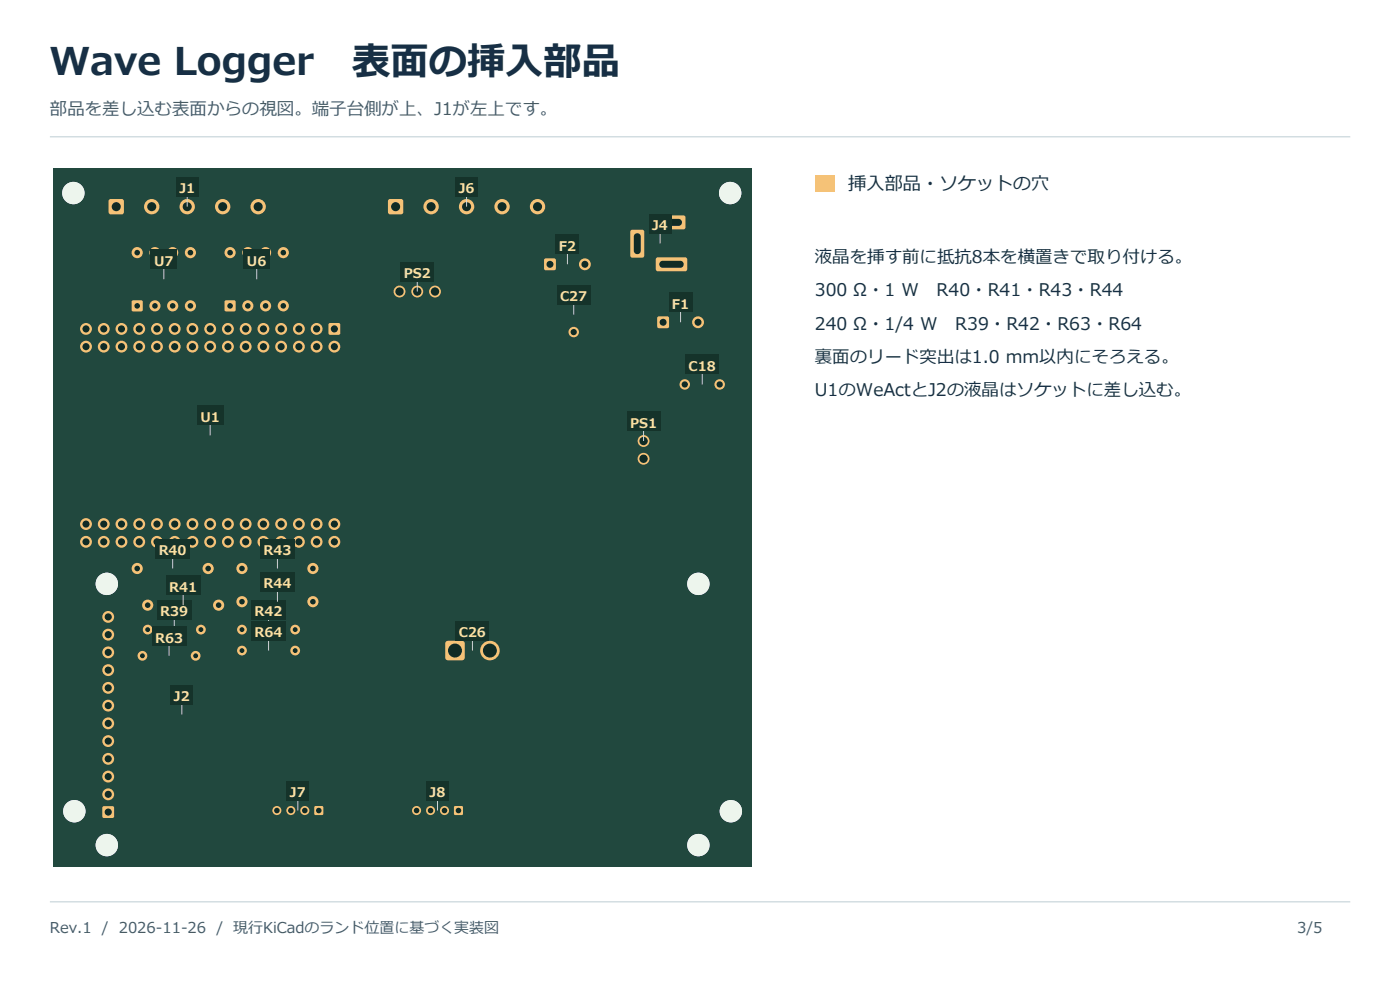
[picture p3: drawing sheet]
<svg xmlns="http://www.w3.org/2000/svg" width="297mm" height="210mm" viewBox="0 0 297 210" stroke-linecap="round" stroke-linejoin="round" font-family="sans-serif">
<path d="M10.6 29h275.9M10.6 191.3h275.9" fill="none" stroke="#bdcdd3" stroke-width=".21"/>
<path d="M11.3 35.7h148.2v148.2h-148.2z" fill-rule="evenodd" fill="#21483e"/>
<circle cx="31.3" cy="128.4" r="1.19" fill="#f5c277"/>
<circle cx="31.3" cy="128.4" r=".59" fill="#102b25"/>
<circle cx="46.4" cy="128.4" r="1.19" fill="#f5c277"/>
<circle cx="46.4" cy="128.4" r=".59" fill="#102b25"/>
<circle cx="31.3" cy="133.6" r="1.04" fill="#f5c277"/>
<circle cx="31.3" cy="133.6" r=".52" fill="#102b25"/>
<circle cx="42.6" cy="133.6" r="1.04" fill="#f5c277"/>
<circle cx="42.6" cy="133.6" r=".52" fill="#102b25"/>
<circle cx="51.3" cy="133.6" r="1.04" fill="#f5c277"/>
<circle cx="51.3" cy="133.6" r=".52" fill="#102b25"/>
<circle cx="62.6" cy="133.6" r="1.04" fill="#f5c277"/>
<circle cx="62.6" cy="133.6" r=".52" fill="#102b25"/>
<path d="M139.3 54.6h6.3l.2 .4-.1 2.3-.3 .2h-6.1l-.2-.4v-2.1z" fill-rule="evenodd" fill="#f5c277"/>
<path d="M140.1 55.5l.5-.2h3.7a.74 .74 0 0 1 .7 .8 .74 .74 0 0 1-.7 .7h-3.7a.74 .74 0 0 1-.7-.5 .74 .74 0 0 1 .2-.8z" fill-rule="evenodd" fill="#102b25"/>
<path d="M139.7 45.7h5.5l.2 .4v2.3l-.4 .3-5.3-.1-.2-.4v-2.1z" fill-rule="evenodd" fill="#f5c277"/>
<path d="M140.4 46.6l.6-.2h2.9a.74 .74 0 0 1 .8 .8 .74 .74 0 0 1-.8 .7h-2.9a.74 .74 0 0 1-.7-.4 .74 .74 0 0 1 .1-.9z" fill-rule="evenodd" fill="#102b25"/>
<path d="M133.8 48.9l.3-.2h2.2l.3 .2 .1 5.3-.2 .4-2.4 .1-.3-.2z" fill-rule="evenodd" fill="#f5c277"/>
<path d="M134.7 49.7l.5-.2a.73 .73 0 0 1 .7 .7v3a.74 .74 0 0 1-.7 .7 .74 .74 0 0 1-.7-.7v-3z" fill-rule="evenodd" fill="#102b25"/>
<circle cx="152.7" cy="81.5" r="1.11" fill="#f5c277"/>
<circle cx="152.7" cy="81.5" r=".67" fill="#102b25"/>
<circle cx="145.3" cy="81.5" r="1.11" fill="#f5c277"/>
<circle cx="145.3" cy="81.5" r=".67" fill="#102b25"/>
<circle cx="51.3" cy="127.6" r="1.19" fill="#f5c277"/>
<circle cx="51.3" cy="127.6" r=".59" fill="#102b25"/>
<circle cx="66.4" cy="127.6" r="1.19" fill="#f5c277"/>
<circle cx="66.4" cy="127.6" r=".59" fill="#102b25"/>
<circle cx="136.5" cy="89.8" r="1.26" fill="#f5c277"/>
<circle cx="136.5" cy="89.8" r=".89" fill="#102b25"/>
<circle cx="136.5" cy="93.5" r="1.26" fill="#f5c277"/>
<circle cx="136.5" cy="93.5" r=".89" fill="#102b25"/>
<circle cx="136.5" cy="97.3" r="1.26" fill="#f5c277"/>
<circle cx="136.5" cy="97.3" r=".89" fill="#102b25"/>
<circle cx="29.1" cy="120.6" r="1.19" fill="#f5c277"/>
<circle cx="29.1" cy="120.6" r=".59" fill="#102b25"/>
<circle cx="44.2" cy="120.6" r="1.19" fill="#f5c277"/>
<circle cx="44.2" cy="120.6" r=".59" fill="#102b25"/>
<circle cx="30.2" cy="139.1" r="1.04" fill="#f5c277"/>
<circle cx="30.2" cy="139.1" r=".52" fill="#102b25"/>
<circle cx="41.5" cy="139.1" r="1.04" fill="#f5c277"/>
<circle cx="41.5" cy="139.1" r=".52" fill="#102b25"/>
<path d="M96.3 171.1l.3-.1h1.5l.1 .2v1.6l-.2 .1h-1.6l-.1-.3z" fill-rule="evenodd" fill="#f5c277"/>
<circle cx="97.3" cy="171.9" r=".59" fill="#102b25"/>
<circle cx="94.3" cy="171.9" r=".96" fill="#f5c277"/>
<circle cx="94.3" cy="171.9" r=".59" fill="#102b25"/>
<circle cx="91.3" cy="171.9" r=".96" fill="#f5c277"/>
<circle cx="91.3" cy="171.9" r=".59" fill="#102b25"/>
<circle cx="88.4" cy="171.9" r=".96" fill="#f5c277"/>
<circle cx="88.4" cy="171.9" r=".59" fill="#102b25"/>
<circle cx="155" cy="172.1" r="2.37" fill="#edf5ed"/>
<circle cx="92.3" cy="61.8" r="1.26" fill="#f5c277"/>
<circle cx="92.3" cy="61.8" r=".89" fill="#102b25"/>
<circle cx="88.5" cy="61.8" r="1.26" fill="#f5c277"/>
<circle cx="88.5" cy="61.8" r=".89" fill="#102b25"/>
<circle cx="84.8" cy="61.8" r="1.26" fill="#f5c277"/>
<circle cx="84.8" cy="61.8" r=".89" fill="#102b25"/>
<circle cx="121.7" cy="70.4" r="1.11" fill="#f5c277"/>
<circle cx="121.7" cy="70.4" r=".67" fill="#102b25"/>
<circle cx="121.7" cy="63" r="1.11" fill="#f5c277"/>
<circle cx="121.7" cy="63" r=".67" fill="#102b25"/>
<path d="M94.6 136.1l.4-.2h3a.58 .58 0 0 1 .6 .6v3a.58 .58 0 0 1-.6 .6h-3a.58 .58 0 0 1-.6-.6v-3z" fill-rule="evenodd" fill="#f5c277"/>
<circle cx="96.5" cy="138" r="1.48" fill="#102b25"/>
<circle cx="103.9" cy="138" r="2.07" fill="#f5c277"/>
<circle cx="103.9" cy="138" r="1.48" fill="#102b25"/>
<circle cx="15.8" cy="172.1" r="2.37" fill="#edf5ed"/>
<path d="M28 63.9l.3-.2h1.8l.2 .3-.1 1.9-.2 .2-1.9-.1-.2-.3z" fill-rule="evenodd" fill="#f5c277"/>
<circle cx="29.1" cy="64.9" r=".59" fill="#102b25"/>
<circle cx="32.9" cy="64.9" r="1.19" fill="#f5c277"/>
<circle cx="32.9" cy="64.9" r=".59" fill="#102b25"/>
<circle cx="36.6" cy="64.9" r="1.19" fill="#f5c277"/>
<circle cx="36.6" cy="64.9" r=".59" fill="#102b25"/>
<circle cx="40.4" cy="64.9" r="1.19" fill="#f5c277"/>
<circle cx="40.4" cy="64.9" r=".59" fill="#102b25"/>
<circle cx="40.4" cy="53.6" r="1.19" fill="#f5c277"/>
<circle cx="40.4" cy="53.6" r=".59" fill="#102b25"/>
<circle cx="36.6" cy="53.6" r="1.19" fill="#f5c277"/>
<circle cx="36.6" cy="53.6" r=".59" fill="#102b25"/>
<circle cx="32.9" cy="53.6" r="1.19" fill="#f5c277"/>
<circle cx="32.9" cy="53.6" r=".59" fill="#102b25"/>
<circle cx="29.1" cy="53.6" r="1.19" fill="#f5c277"/>
<circle cx="29.1" cy="53.6" r=".59" fill="#102b25"/>
<path d="M82.4 42.4l.4-.2 2.5 .1 .3 .4-.1 2.5-.4 .3-2.6-.1-.2-.4z" fill-rule="evenodd" fill="#f5c277"/>
<circle cx="83.9" cy="43.8" r=".96" fill="#102b25"/>
<circle cx="91.5" cy="43.8" r="1.63" fill="#f5c277"/>
<circle cx="91.5" cy="43.8" r=".96" fill="#102b25"/>
<circle cx="99" cy="43.8" r="1.63" fill="#f5c277"/>
<circle cx="99" cy="43.8" r=".96" fill="#102b25"/>
<circle cx="106.5" cy="43.8" r="1.63" fill="#f5c277"/>
<circle cx="106.5" cy="43.8" r=".96" fill="#102b25"/>
<circle cx="114" cy="43.8" r="1.63" fill="#f5c277"/>
<circle cx="114" cy="43.8" r=".96" fill="#102b25"/>
<circle cx="67.2" cy="69.8" r="1.26" fill="#f5c277"/>
<circle cx="67.2" cy="69.8" r=".76" fill="#102b25"/>
<circle cx="33.3" cy="69.8" r="1.26" fill="#f5c277"/>
<circle cx="33.3" cy="69.8" r=".76" fill="#102b25"/>
<circle cx="29.5" cy="69.8" r="1.26" fill="#f5c277"/>
<circle cx="29.5" cy="69.8" r=".76" fill="#102b25"/>
<circle cx="25.8" cy="69.8" r="1.26" fill="#f5c277"/>
<circle cx="25.8" cy="69.8" r=".76" fill="#102b25"/>
<circle cx="22" cy="69.8" r="1.26" fill="#f5c277"/>
<circle cx="22" cy="69.8" r=".76" fill="#102b25"/>
<circle cx="67.2" cy="73.5" r="1.26" fill="#f5c277"/>
<circle cx="67.2" cy="73.5" r=".76" fill="#102b25"/>
<circle cx="59.6" cy="73.5" r="1.26" fill="#f5c277"/>
<circle cx="59.6" cy="73.5" r=".76" fill="#102b25"/>
<circle cx="25.8" cy="73.5" r="1.26" fill="#f5c277"/>
<circle cx="25.8" cy="73.5" r=".76" fill="#102b25"/>
<circle cx="70.9" cy="111.2" r="1.26" fill="#f5c277"/>
<circle cx="70.9" cy="111.2" r=".76" fill="#102b25"/>
<circle cx="55.9" cy="111.2" r="1.26" fill="#f5c277"/>
<circle cx="55.9" cy="111.2" r=".76" fill="#102b25"/>
<circle cx="48.4" cy="111.2" r="1.26" fill="#f5c277"/>
<circle cx="48.4" cy="111.2" r=".76" fill="#102b25"/>
<circle cx="40.8" cy="111.2" r="1.26" fill="#f5c277"/>
<circle cx="40.8" cy="111.2" r=".76" fill="#102b25"/>
<circle cx="52.1" cy="114.9" r="1.26" fill="#f5c277"/>
<circle cx="52.1" cy="114.9" r=".76" fill="#102b25"/>
<circle cx="44.6" cy="114.9" r="1.26" fill="#f5c277"/>
<circle cx="44.6" cy="114.9" r=".76" fill="#102b25"/>
<circle cx="48.4" cy="73.5" r="1.26" fill="#f5c277"/>
<circle cx="48.4" cy="73.5" r=".76" fill="#102b25"/>
<circle cx="40.8" cy="69.8" r="1.26" fill="#f5c277"/>
<circle cx="40.8" cy="69.8" r=".76" fill="#102b25"/>
<circle cx="44.6" cy="69.8" r="1.26" fill="#f5c277"/>
<circle cx="44.6" cy="69.8" r=".76" fill="#102b25"/>
<circle cx="33.3" cy="73.5" r="1.26" fill="#f5c277"/>
<circle cx="33.3" cy="73.5" r=".76" fill="#102b25"/>
<circle cx="22" cy="111.2" r="1.26" fill="#f5c277"/>
<circle cx="22" cy="111.2" r=".76" fill="#102b25"/>
<circle cx="22" cy="114.9" r="1.26" fill="#f5c277"/>
<circle cx="22" cy="114.9" r=".76" fill="#102b25"/>
<circle cx="70.9" cy="73.5" r="1.26" fill="#f5c277"/>
<circle cx="70.9" cy="73.5" r=".76" fill="#102b25"/>
<circle cx="22" cy="73.5" r="1.26" fill="#f5c277"/>
<circle cx="22" cy="73.5" r=".76" fill="#102b25"/>
<circle cx="18.2" cy="73.5" r="1.26" fill="#f5c277"/>
<circle cx="18.2" cy="73.5" r=".76" fill="#102b25"/>
<circle cx="18.2" cy="111.2" r="1.26" fill="#f5c277"/>
<circle cx="18.2" cy="111.2" r=".76" fill="#102b25"/>
<circle cx="70.9" cy="114.9" r="1.26" fill="#f5c277"/>
<circle cx="70.9" cy="114.9" r=".76" fill="#102b25"/>
<circle cx="18.2" cy="114.9" r="1.26" fill="#f5c277"/>
<circle cx="18.2" cy="114.9" r=".76" fill="#102b25"/>
<circle cx="33.3" cy="111.2" r="1.26" fill="#f5c277"/>
<circle cx="33.3" cy="111.2" r=".76" fill="#102b25"/>
<circle cx="33.3" cy="114.9" r="1.26" fill="#f5c277"/>
<circle cx="33.3" cy="114.9" r=".76" fill="#102b25"/>
<circle cx="48.4" cy="69.8" r="1.26" fill="#f5c277"/>
<circle cx="48.4" cy="69.8" r=".76" fill="#102b25"/>
<circle cx="40.8" cy="73.5" r="1.26" fill="#f5c277"/>
<circle cx="40.8" cy="73.5" r=".76" fill="#102b25"/>
<circle cx="59.6" cy="111.2" r="1.26" fill="#f5c277"/>
<circle cx="59.6" cy="111.2" r=".76" fill="#102b25"/>
<circle cx="63.4" cy="111.2" r="1.26" fill="#f5c277"/>
<circle cx="63.4" cy="111.2" r=".76" fill="#102b25"/>
<circle cx="29.5" cy="114.9" r="1.26" fill="#f5c277"/>
<circle cx="29.5" cy="114.9" r=".76" fill="#102b25"/>
<circle cx="25.8" cy="114.9" r="1.26" fill="#f5c277"/>
<circle cx="25.8" cy="114.9" r=".76" fill="#102b25"/>
<circle cx="25.8" cy="111.2" r="1.26" fill="#f5c277"/>
<circle cx="25.8" cy="111.2" r=".76" fill="#102b25"/>
<circle cx="63.4" cy="114.9" r="1.26" fill="#f5c277"/>
<circle cx="63.4" cy="114.9" r=".76" fill="#102b25"/>
<path d="M69.7 68.7l.3-.2 2 .1 .2 .3-.1 2-.3 .1h-2l-.1-.3z" fill-rule="evenodd" fill="#f5c277"/>
<circle cx="70.9" cy="69.8" r=".76" fill="#102b25"/>
<circle cx="63.4" cy="69.8" r="1.26" fill="#f5c277"/>
<circle cx="63.4" cy="69.8" r=".76" fill="#102b25"/>
<circle cx="63.4" cy="73.5" r="1.26" fill="#f5c277"/>
<circle cx="63.4" cy="73.5" r=".76" fill="#102b25"/>
<circle cx="59.6" cy="69.8" r="1.26" fill="#f5c277"/>
<circle cx="59.6" cy="69.8" r=".76" fill="#102b25"/>
<circle cx="55.9" cy="73.5" r="1.26" fill="#f5c277"/>
<circle cx="55.9" cy="73.5" r=".76" fill="#102b25"/>
<circle cx="37.1" cy="73.5" r="1.26" fill="#f5c277"/>
<circle cx="37.1" cy="73.5" r=".76" fill="#102b25"/>
<circle cx="52.1" cy="69.8" r="1.26" fill="#f5c277"/>
<circle cx="52.1" cy="69.8" r=".76" fill="#102b25"/>
<circle cx="29.5" cy="73.5" r="1.26" fill="#f5c277"/>
<circle cx="29.5" cy="73.5" r=".76" fill="#102b25"/>
<circle cx="52.1" cy="73.5" r="1.26" fill="#f5c277"/>
<circle cx="52.1" cy="73.5" r=".76" fill="#102b25"/>
<circle cx="29.5" cy="111.2" r="1.26" fill="#f5c277"/>
<circle cx="29.5" cy="111.2" r=".76" fill="#102b25"/>
<circle cx="40.8" cy="114.9" r="1.26" fill="#f5c277"/>
<circle cx="40.8" cy="114.9" r=".76" fill="#102b25"/>
<circle cx="44.6" cy="111.2" r="1.26" fill="#f5c277"/>
<circle cx="44.6" cy="111.2" r=".76" fill="#102b25"/>
<circle cx="67.2" cy="114.9" r="1.26" fill="#f5c277"/>
<circle cx="67.2" cy="114.9" r=".76" fill="#102b25"/>
<circle cx="67.2" cy="111.2" r="1.26" fill="#f5c277"/>
<circle cx="67.2" cy="111.2" r=".76" fill="#102b25"/>
<circle cx="37.1" cy="69.8" r="1.26" fill="#f5c277"/>
<circle cx="37.1" cy="69.8" r=".76" fill="#102b25"/>
<circle cx="59.6" cy="114.9" r="1.26" fill="#f5c277"/>
<circle cx="59.6" cy="114.9" r=".76" fill="#102b25"/>
<circle cx="48.4" cy="114.9" r="1.26" fill="#f5c277"/>
<circle cx="48.4" cy="114.9" r=".76" fill="#102b25"/>
<circle cx="44.6" cy="73.5" r="1.26" fill="#f5c277"/>
<circle cx="44.6" cy="73.5" r=".76" fill="#102b25"/>
<circle cx="55.9" cy="69.8" r="1.26" fill="#f5c277"/>
<circle cx="55.9" cy="69.8" r=".76" fill="#102b25"/>
<circle cx="55.9" cy="114.9" r="1.26" fill="#f5c277"/>
<circle cx="55.9" cy="114.9" r=".76" fill="#102b25"/>
<circle cx="37.1" cy="111.2" r="1.26" fill="#f5c277"/>
<circle cx="37.1" cy="111.2" r=".76" fill="#102b25"/>
<circle cx="37.1" cy="114.9" r="1.26" fill="#f5c277"/>
<circle cx="37.1" cy="114.9" r=".76" fill="#102b25"/>
<circle cx="52.1" cy="111.2" r="1.26" fill="#f5c277"/>
<circle cx="52.1" cy="111.2" r=".76" fill="#102b25"/>
<circle cx="18.2" cy="69.8" r="1.26" fill="#f5c277"/>
<circle cx="18.2" cy="69.8" r=".76" fill="#102b25"/>
<circle cx="51.3" cy="138" r="1.04" fill="#f5c277"/>
<circle cx="51.3" cy="138" r=".52" fill="#102b25"/>
<circle cx="62.6" cy="138" r="1.04" fill="#f5c277"/>
<circle cx="62.6" cy="138" r=".52" fill="#102b25"/>
<g fill="#edf5ed">
<circle cx="15.6" cy="41" r="2.37"/>
<circle cx="22.7" cy="123.8" r="2.37"/>
<circle cx="22.7" cy="179.3" r="2.37"/>
<circle cx="148.2" cy="123.8" r="2.37"/>
<circle cx="148.2" cy="179.3" r="2.37"/>
</g>
<path d="M21.7 171.2l.4-.2h1.9l.2 .3v2l-.3 .2h-2l-.2-.3z" fill-rule="evenodd" fill="#f5c277"/>
<circle cx="23" cy="172.3" r=".76" fill="#102b25"/>
<circle cx="23" cy="168.5" r="1.26" fill="#f5c277"/>
<circle cx="23" cy="168.5" r=".76" fill="#102b25"/>
<circle cx="23" cy="164.7" r="1.26" fill="#f5c277"/>
<circle cx="23" cy="164.7" r=".76" fill="#102b25"/>
<circle cx="23" cy="161" r="1.26" fill="#f5c277"/>
<circle cx="23" cy="161" r=".76" fill="#102b25"/>
<circle cx="23" cy="157.2" r="1.26" fill="#f5c277"/>
<circle cx="23" cy="157.2" r=".76" fill="#102b25"/>
<circle cx="23" cy="153.4" r="1.26" fill="#f5c277"/>
<circle cx="23" cy="153.4" r=".76" fill="#102b25"/>
<circle cx="23" cy="149.7" r="1.26" fill="#f5c277"/>
<circle cx="23" cy="149.7" r=".76" fill="#102b25"/>
<circle cx="23" cy="145.9" r="1.26" fill="#f5c277"/>
<circle cx="23" cy="145.9" r=".76" fill="#102b25"/>
<circle cx="23" cy="142.1" r="1.26" fill="#f5c277"/>
<circle cx="23" cy="142.1" r=".76" fill="#102b25"/>
<circle cx="23" cy="138.4" r="1.26" fill="#f5c277"/>
<circle cx="23" cy="138.4" r=".76" fill="#102b25"/>
<circle cx="23" cy="134.6" r="1.26" fill="#f5c277"/>
<circle cx="23" cy="134.6" r=".76" fill="#102b25"/>
<circle cx="23" cy="130.9" r="1.26" fill="#f5c277"/>
<circle cx="23" cy="130.9" r=".76" fill="#102b25"/>
<path d="M23.1 42.4l.4-.2 2.6 .1 .2 .4-.1 2.5-.4 .3-2.5-.1-.3-.4z" fill-rule="evenodd" fill="#f5c277"/>
<circle cx="24.7" cy="43.8" r=".96" fill="#102b25"/>
<circle cx="32.2" cy="43.8" r="1.63" fill="#f5c277"/>
<circle cx="32.2" cy="43.8" r=".96" fill="#102b25"/>
<circle cx="39.7" cy="43.8" r="1.63" fill="#f5c277"/>
<circle cx="39.7" cy="43.8" r=".96" fill="#102b25"/>
<circle cx="47.2" cy="43.8" r="1.63" fill="#f5c277"/>
<circle cx="47.2" cy="43.8" r=".96" fill="#102b25"/>
<circle cx="54.8" cy="43.8" r="1.63" fill="#f5c277"/>
<circle cx="54.8" cy="43.8" r=".96" fill="#102b25"/>
<path d="M139.5 67.3l.3-.2 2 .1 .1 .3v1.9l-.3 .2h-2l-.2-.3z" fill-rule="evenodd" fill="#f5c277"/>
<circle cx="140.7" cy="68.4" r=".74" fill="#102b25"/>
<circle cx="148.1" cy="68.4" r="1.26" fill="#f5c277"/>
<circle cx="148.1" cy="68.4" r=".74" fill="#102b25"/>
<path d="M66.7 171.1l.2-.1h1.6l.1 .2v1.6l-.3 .1h-1.5l-.1-.3z" fill-rule="evenodd" fill="#f5c277"/>
<circle cx="67.6" cy="171.9" r=".59" fill="#102b25"/>
<circle cx="64.7" cy="171.9" r=".96" fill="#f5c277"/>
<circle cx="64.7" cy="171.9" r=".59" fill="#102b25"/>
<circle cx="61.7" cy="171.9" r=".96" fill="#f5c277"/>
<circle cx="61.7" cy="171.9" r=".59" fill="#102b25"/>
<circle cx="58.7" cy="171.9" r=".96" fill="#f5c277"/>
<circle cx="58.7" cy="171.9" r=".59" fill="#102b25"/>
<circle cx="154.9" cy="41" r="2.37" fill="#edf5ed"/>
<path d="M115.5 55l.3-.2 2 .1 .1 .3v1.9l-.3 .2h-2l-.2-.3z" fill-rule="evenodd" fill="#f5c277"/>
<circle cx="116.7" cy="56.1" r=".74" fill="#102b25"/>
<circle cx="124.1" cy="56.1" r="1.26" fill="#f5c277"/>
<circle cx="124.1" cy="56.1" r=".74" fill="#102b25"/>
<circle cx="51.3" cy="120.6" r="1.19" fill="#f5c277"/>
<circle cx="51.3" cy="120.6" r=".59" fill="#102b25"/>
<circle cx="66.4" cy="120.6" r="1.19" fill="#f5c277"/>
<circle cx="66.4" cy="120.6" r=".59" fill="#102b25"/>
<path d="M47.7 63.9l.3-.2h1.8l.2 .3v1.9l-.3 .2-1.9-.1-.2-.3z" fill-rule="evenodd" fill="#f5c277"/>
<circle cx="48.8" cy="64.9" r=".59" fill="#102b25"/>
<circle cx="52.6" cy="64.9" r="1.19" fill="#f5c277"/>
<circle cx="52.6" cy="64.9" r=".59" fill="#102b25"/>
<circle cx="56.3" cy="64.9" r="1.19" fill="#f5c277"/>
<circle cx="56.3" cy="64.9" r=".59" fill="#102b25"/>
<circle cx="60.1" cy="64.9" r="1.19" fill="#f5c277"/>
<circle cx="60.1" cy="64.9" r=".59" fill="#102b25"/>
<circle cx="60.1" cy="53.6" r="1.19" fill="#f5c277"/>
<circle cx="60.1" cy="53.6" r=".59" fill="#102b25"/>
<circle cx="56.3" cy="53.6" r="1.19" fill="#f5c277"/>
<circle cx="56.3" cy="53.6" r=".59" fill="#102b25"/>
<circle cx="52.6" cy="53.6" r="1.19" fill="#f5c277"/>
<circle cx="52.6" cy="53.6" r=".59" fill="#102b25"/>
<circle cx="48.8" cy="53.6" r="1.19" fill="#f5c277"/>
<circle cx="48.8" cy="53.6" r=".59" fill="#102b25"/>
<path d="M39.7 39.6v4.2" fill="none" stroke="#ccdecf" stroke-width=".21"/>
<path d="M37.3 37.5h4.8v4.2h-4.8z" fill-rule="evenodd" fill="#15332a"/>
<path d="M38.6 147.3v4.3" fill="none" stroke="#ccdecf" stroke-width=".21"/>
<path d="M36.2 145.2h4.7v4.2h-4.7z" fill-rule="evenodd" fill="#15332a"/>
<path d="M140 47.4v4.2" fill="none" stroke="#ccdecf" stroke-width=".21"/>
<path d="M137.7 45.3h4.7v4.2h-4.7z" fill-rule="evenodd" fill="#15332a"/>
<path d="M99 39.6v4.2" fill="none" stroke="#ccdecf" stroke-width=".21"/>
<path d="M96.6 37.5h4.8v4.2h-4.8z" fill-rule="evenodd" fill="#15332a"/>
<path d="M63.2 167.7v4.2" fill="none" stroke="#ccdecf" stroke-width=".21"/>
<path d="M60.8 165.6h4.8v4.2h-4.8z" fill-rule="evenodd" fill="#15332a"/>
<path d="M92.8 167.7v4.2" fill="none" stroke="#ccdecf" stroke-width=".21"/>
<path d="M90.4 165.6h4.8v4.2h-4.8z" fill-rule="evenodd" fill="#15332a"/>
<path d="M44.6 88.1v4.2" fill="none" stroke="#ccdecf" stroke-width=".21"/>
<path d="M41.8 86h5.6v4.2h-5.6z" fill-rule="evenodd" fill="#15332a"/>
<path d="M54.5 55v4.2" fill="none" stroke="#ccdecf" stroke-width=".21"/>
<path d="M51.7 52.9h5.5v4.2h-5.5z" fill-rule="evenodd" fill="#15332a"/>
<path d="M34.8 55v4.2" fill="none" stroke="#ccdecf" stroke-width=".21"/>
<path d="M32 52.9h5.5v4.2h-5.5z" fill-rule="evenodd" fill="#15332a"/>
<path d="M144.4 64.1v4.3" fill="none" stroke="#ccdecf" stroke-width=".21"/>
<path d="M141.9 62h5v4.2h-5z" fill-rule="evenodd" fill="#15332a"/>
<path d="M120.4 51.8v4.3" fill="none" stroke="#ccdecf" stroke-width=".21"/>
<path d="M117.8 49.7h5.1v4.2h-5.1z" fill-rule="evenodd" fill="#15332a"/>
<path d="M136.5 89.3v4.2" fill="none" stroke="#ccdecf" stroke-width=".21"/>
<path d="M132.9 87.2h7.2v4.2h-7.2z" fill-rule="evenodd" fill="#15332a"/>
<path d="M88.5 57.6v4.2" fill="none" stroke="#ccdecf" stroke-width=".21"/>
<path d="M84.9 55.5h7.2v4.2h-7.2z" fill-rule="evenodd" fill="#15332a"/>
<path d="M149 77.3v4.2" fill="none" stroke="#ccdecf" stroke-width=".21"/>
<path d="M145.4 75.2h7.2v4.2h-7.2z" fill-rule="evenodd" fill="#15332a"/>
<path d="M100.2 133.8v4.2" fill="none" stroke="#ccdecf" stroke-width=".21"/>
<path d="M96.6 131.6h7.2v4.3h-7.2z" fill-rule="evenodd" fill="#15332a"/>
<path d="M121.7 62.5v4.2" fill="none" stroke="#ccdecf" stroke-width=".21"/>
<path d="M118.1 60.4h7.2v4.2h-7.2z" fill-rule="evenodd" fill="#15332a"/>
<path d="M37 129.3v4.3" fill="none" stroke="#ccdecf" stroke-width=".21"/>
<path d="M33.3 127.2h7.3v4.2h-7.3z" fill-rule="evenodd" fill="#15332a"/>
<path d="M36.6 116.4v4.2" fill="none" stroke="#ccdecf" stroke-width=".21"/>
<path d="M33 114.2h7.3v4.3h-7.3z" fill-rule="evenodd" fill="#15332a"/>
<path d="M38.9 124.1v4.3" fill="none" stroke="#ccdecf" stroke-width=".21"/>
<path d="M35.2 122h7.3v4.3h-7.3z" fill-rule="evenodd" fill="#15332a"/>
<path d="M57 129.3v4.3" fill="none" stroke="#ccdecf" stroke-width=".21"/>
<path d="M53.3 127.2h7.3v4.2h-7.3z" fill-rule="evenodd" fill="#15332a"/>
<path d="M58.9 116.4v4.2" fill="none" stroke="#ccdecf" stroke-width=".21"/>
<path d="M55.2 114.2h7.3v4.3h-7.3z" fill-rule="evenodd" fill="#15332a"/>
<path d="M58.9 123.4v4.2" fill="none" stroke="#ccdecf" stroke-width=".21"/>
<path d="M55.2 121.3h7.3v4.2h-7.3z" fill-rule="evenodd" fill="#15332a"/>
<path d="M35.9 134.9v4.2" fill="none" stroke="#ccdecf" stroke-width=".21"/>
<path d="M32.2 132.8h7.3v4.2h-7.3z" fill-rule="evenodd" fill="#15332a"/>
<path d="M57 133.8v4.2" fill="none" stroke="#ccdecf" stroke-width=".21"/>
<path d="M53.3 131.6h7.3v4.3h-7.3z" fill-rule="evenodd" fill="#15332a"/>
<path d="M172.9 37.1h4.2v3.6h-4.2z" fill-rule="evenodd" fill="#f5c277"/>
<g font-size="8.1" fill="#172f45">
<text x="10.6" y="16">Wave Logger</text>
<text x="74.7" y="16">表面の挿入部品</text>
</g>
<text font-size="3.9" fill="#172f45" x="179.9" y="40.3">挿入部品・ソケットの穴</text>
<text font-size="3.7" fill="#435b6b" x="10.6" y="24.4">部品を差し込む表面からの視図。端子台側が上、J1が左上です。</text>
<g font-size="3.7" fill="#172f45">
<text x="172.9" y="55.8">液晶を挿す前に抵抗8本を横置きで取り付ける。</text>
<text x="172.9" y="62.9">300 Ω・1 W</text>
<text x="198.7" y="62.9">R40・R41・R43・R44</text>
<text x="172.9" y="69.9">240 Ω・1/4 W</text>
<text x="202.7" y="69.9">R39・R42・R63・R64</text>
<text x="172.9" y="77">裏面のリード突出は1.0 mm以内にそろえる。</text>
<text x="172.9" y="84.1">U1のWeActとJ2の液晶はソケットに差し込む。</text>
</g>
<g font-size="3.2" fill="#435b6b">
<text x="10.6" y="198">Rev.1 / 2026-11-26 / 現行KiCadのランド位置に基づく実装図</text>
<text x="275.2" y="198">3/5</text>
</g>
<g font-size="2.8" fill="#f8e1a5">
<text x="38" y="41">J1</text>
<text x="97.3" y="41">J6</text>
<text x="118.6" y="53.2">F2</text>
<text x="138.4" y="48.8">J4</text>
<text x="32.7" y="56.4">U7</text>
<text x="52.4" y="56.4">U6</text>
<text x="85.6" y="59">PS2</text>
<text x="118.8" y="63.9">C27</text>
<text x="142.6" y="65.5">F1</text>
<text x="146.1" y="78.7">C18</text>
<text x="42.5" y="89.5">U1</text>
<text x="133.7" y="90.7">PS1</text>
<text x="33.7" y="117.8">R40</text>
<text x="55.9" y="117.8">R43</text>
<text x="35.9" y="125.5">R41</text>
<text x="55.9" y="124.8">R44</text>
<text x="34" y="130.7">R39</text>
<text x="54" y="130.7">R42</text>
<text x="32.9" y="136.3">R63</text>
<text x="54" y="135.2">R64</text>
<text x="97.3" y="135.2">C26</text>
<text x="36.9" y="148.7">J2</text>
<text x="61.5" y="169.1">J7</text>
<text x="91.1" y="169.1">J8</text>
</g>
</svg>
